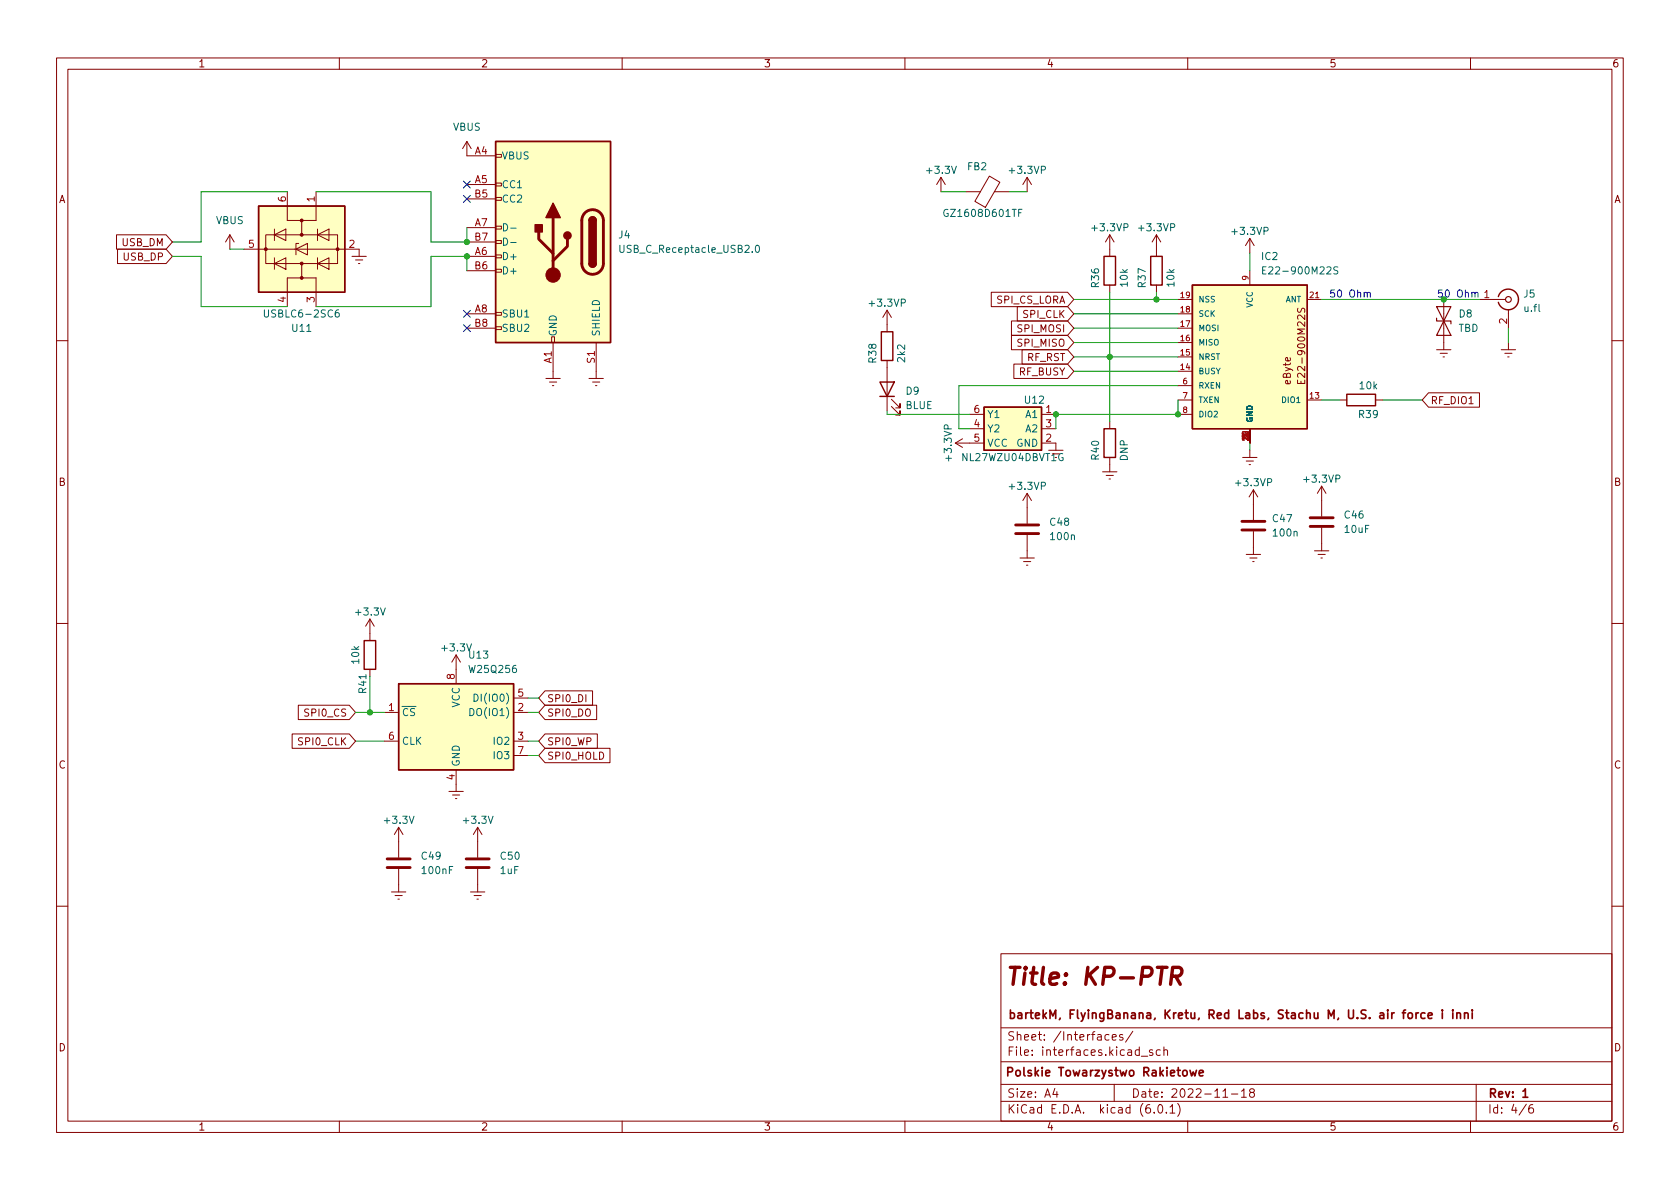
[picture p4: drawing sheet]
<svg xmlns="http://www.w3.org/2000/svg" width="297mm" height="210mm" viewBox="0 0 297 210" stroke-linecap="round" stroke-linejoin="round" font-family="sans-serif">
<g fill="none" stroke="#840000" stroke-width=".18">
<path d="M10 10.2h277v190.1h-277zM12 12.2h273v186.1h-273zM60 10.2v2M110 10.2v2M160 10.2v2M210 10.2v2M260 10.2v2M50.8 33.9v5.1h2.5v2.5M55.9 33.9v5.1h-2.6M82.5 25l-.7 1.3M82.5 25v2.6h5.1M82.5 25l.8 1.3"/>
<path d="M82.5 32.6h5.1M82.5 35.2h5.1M87.6 40h1v.5h-1zM87.6 34.9h1v.5h-1zM87.6 32.4h1v.5h-1zM87.6 27.3h1v.5h-1zM166.4 31.4l.7 1.2M166.4 31.4v2.5M166.4 31.4l-.8 1.2M170.8 33.9h2.6M174.9 31.1l1.9 1.1-2.6 4.5-1.8-1.1zM175.8 33.9h2.6"/>
<path d="M181.6 31.4l-.8 1.2M181.6 31.4v2.5M181.6 31.4l.8 1.2M20.6 41.5h8.8l1.1 1.3-1.1 1.3h-8.8zM20.8 44.1h8.6l1.1 1.2-1.1 1.3h-8.6zM40.6 41.5l-.7 1.3M40.6 41.5v2.6M40.6 41.5l.8 1.3M43.2 44.1h20.3v1.2M47 41.5h12.7v5.1h-12.7zM48.5 41.5l2-1v2zM48.5 46.6l2-1v2z"/>
<path d="M48.5 40.5v2M48.5 45.6v2M52.3 44.1l2.1-1.1v2.1zM52.8 43h-.5v2.1M53.3 46.6v2.5h-2.5v5.1M53.3 49.1h2.6v5.1M56.1 41.5l2.1-1v2zM56.1 46.6l2.1-1v2zM56.1 40.5v2M56.1 45.6v2M62.2 45.3h2.6M62.9 46h1.2"/>
<path d="M63.4 46.6h.2M82.5 45.3h5.1M82.5 40.3h5.1M82.5 55.5h5.1M82.5 47.9h5.1M82.5 42.8h5.1M82.5 58h5.1M87.6 57.8h1v.5h-1zM87.6 55.2h1v.5h-1zM87.6 47.6h1v.5h-1zM87.6 45.1h1v.5h-1zM87.6 42.5h1v.5h-1z"/>
<path d="M97.5 59.6h.5v1h-.5zM156.8 54.9l-.7 1.2M156.8 54.9v3.8M156.8 54.9l.8 1.2M175.3 51.7h13.5l1.1 1.3-1.1 1.2h-13.5zM178.8 56.8h10l1.1 1.2-1.1 1.3h-10zM178.8 59.3h10l1.1 1.3-1.1 1.2h-10zM179.9 54.2h8.9l1.1 1.3-1.1 1.3h-8.9zM196.2 41.5v3.8M196.2 50.4v1.3M196.2 41.5l-.7 1.3M196.2 41.5l.8 1.3"/>
<path d="M204.5 41.5v3.8M204.5 50.4v1.3M204.5 41.5l-.8 1.3M204.5 41.5l.7 1.3M208.3 53h2.5M208.3 55.5h2.5M208.3 58h2.5M221 42.2v2.5M221 47.9v2.5M221 42.2l-.8 1.2M221 42.2l.7 1.2M229.5 54.5l-.1 .5 .3 .2 .3-.1 .2-.5h.4l.1 .1-.1 .5"/>
<path d="M231.1 53h2.6M255.3 53v8.8M261.6 53h4.6M266.7 54.7v3.3M10 60.2h2M96.5 66.9h2.6M97.2 67.6h1.2M97.7 68.2h.2M97.8 60.6v6.3M104.1 66.9h2.6M104.8 67.6h1.2M105.3 68.2h.2"/>
<path d="M105.4 60.6v6.3M156.8 63.7v8.9M157.6 71.9l1.5 1.5v-.8v.8h-.7M157.6 70.6l1.5 1.5v-.7v.7h-.7M168.9 78.4h5.1M168.9 78.4l1.3 .7M170.2 77.6l-1.3 .8M171.4 73.3h2.6M171.4 75.8h2.6M179.3 64.4h9.5l1.1 1.3-1.1 1.2h-9.5zM180.7 61.8h8.1l1.1 1.3-1.1 1.3h-8.1zM184.1 73.3h2.6"/>
<path d="M184.1 78.4h2.6v1.2M184.1 75.8h2.6M196.2 74.5v1.3M208.3 63.1h2.5M208.3 70.7h2.5M208.3 65.7h2.5M208.3 60.6h2.5M208.3 68.2h2.5M208.3 73.3h2.5M221 75.8v2.6M221 79.6v1.3M229.4 67.2v.6h1.3v-.6"/>
<path d="M230 67.4v.4M231.1 70.7h2.6M236.9 70.7h1.2M243.2 70.7h1.3M252.6 69.5h9v2.5h-9l-1.1-1.3zM254 61.8h2.5M254.6 62.5h1.3M255.1 63.1h.3M265.4 61.8h2.6M266.1 62.5h1.2M266.6 63.1h.2M266.7 60.6v1.2"/>
<path d="M285 60.2h2M180.3 98.7h2.6M181 99.3h1.2M181.5 99.9h.2M181.6 87.2v5.4M181.6 94.6v4.1M181.6 87.2l-.8 1.3M181.6 87.2l.8 1.3M194.9 83.4h2.6M195.6 84.1h1.2M196.1 84.7h.2M196.2 80.9v2.5"/>
<path d="M219.7 80.9h2.5M220.3 98h2.6M220.3 81.5h1.3M220.9 82.2h.2M221 98.7h1.2M221.5 99.3h.2M221.6 86.6l-.7 1.3M221.6 86.6v5.3M221.6 94v4M221.6 86.6l.8 1.3M232.4 97.4h2.5M233 98h1.3"/>
<path d="M233.6 98.7h.2M233.7 86v5.3M233.7 93.3v4.1M233.7 86l-.8 1.2M233.7 86l.7 1.2M10 110.2h2M65.4 109.5l-.8 1.2M65.4 109.5v3.8M65.4 118.4v1.2M65.4 109.5l.8 1.2M80.6 115.8v5.1M80.6 115.8l-.7 1.3"/>
<path d="M80.6 115.8l.8 1.3M285 110.2h2M51.7 129.8h10.1l1.1 1.3-1.1 1.2h-10.1zM52.7 124.7h9.1l1.1 1.3-1.1 1.2h-9.1zM67.9 126h2.6M67.9 131.1h2.6M79.4 139.9h2.5M80.6 136.1v3.8M90.8 126h2.5M90.8 131.1h2.5M90.8 123.4h2.5M90.8 133.6h2.5"/>
<path d="M96.4 124.7h9.1v2.5h-9.1l-1.2-1.2zM96.4 129.8h9.2v2.5h-9.2l-1.2-1.2zM96.4 122.2h8.4v2.5h-8.4l-1.2-1.3zM96.4 132.3h11.5v2.6h-11.5l-1.2-1.3zM69.2 157.7h2.6M69.8 158.4h1.3M70.4 159h.2M70.5 146.3l-.8 1.3M70.5 146.3v5.3M70.5 153.7v4M70.5 146.3l.7 1.3M80 140.6h1.3"/>
<path d="M80.5 141.2h.3M83.2 157.7h2.5M83.8 158.4h1.3M84.3 159h.3M84.5 146.3l-.8 1.3M84.5 146.3v5.3M84.5 153.7v4M84.5 146.3l.7 1.3M10 160.2h2M177 168.7h108v29.6h-108zM285 160.2h2M60 198.3v2"/>
<path d="M110 198.3v2M160 198.3v2M177 194.8h108M177 191.8h108M177 187.8h108M177 181.8h108M186.5 192.5l-.4 1h1M186.9 193v1M196.1 183l-.5-.1-.2 .3v.4l.1 .3h.6M196.6 183.4l.8-.1-.1-.3-.4-.1-.3 .2 .1 .8h.6M197 191.8v3M198.5 183l-.4-.1-.2 .2 .1 .3 .5 .1v.4h-.6"/>
<path d="M200.3 182.4l-1.3 1.9M201.8 186.8h1.1M203.8 185.7l-.4-.1-.2 .2 .1 .3 .5 .1v.4h-.6M204.1 196.7v.1M204.9 195.4l.2-.1a.81 .81 0 0 1 .6 .7 .81 .81 0 0 1-.3 .8h-.2a.81 .81 0 0 1-.6-.6 .81 .81 0 0 1 .3-.8zM205.1 185.7l-.4-.1-.3 .3v.4l.2 .3h.5M205.8 185.8l.2-.2 .4 .1v.9M205.8 185.1v1.5M206.2 196.7v.1M206.9 195.8l.4-.5v1.5M206.9 196.8h.8M208.2 195.1a1.72 1.72 0 0 1 0 2.3"/>
<path d="M210 198.3v2M216.2 194h.9M217.7 193.5h1.2M219.5 193l.4-.5v1.5M219.5 194h.9M221.2 193.2l-.3-.3 .1-.2 .2-.2 .4 .1 .2 .2-.1 .2-.6 .2-.2 .3 .1 .4 .2 .1h.4l.2-.3-.1-.4-.2-.1M260 198.3v2M261 191.8v6.5M269.9 195.3l-1.3 1.9M271 195.3a.6 .6 0 0 0-.7 .7v.5l.1 .3h.5l.2-.1 .1-.5-.2-.2-.4-.1-.3 .3"/>
</g>
<g fill="none" stroke="#840000" stroke-width=".3">
<path d="M249 179.2l.2-.1 .5 .1v.6l-.1 .2-.4 .1-.2-.1zM250.4 179.1v1M250.8 179.1l-.3 .1-.1 .2M251.9 179.2l-.4-.1-.3 .3v.4l.2 .2h.5M252.5 179.6l.7-.1v-.3l-.5-.1-.2 .2 .1 .7h.6M255 178.6v.1M255 179.1v1M256.9 178.6v.1M256.9 179.1v1M257.6 179.2l.2-.1 .4 .1v.9M257.6 179.1v1M258.9 179.2l.3-.1 .3 .1 .1 .9"/>
<path d="M258.9 179.1v1M260.3 178.6v.1M260.3 179.1v1M210.4 189.3l.3 1 .3-.8 .3 .8 .2-1M212 189.8l.8-.2-.1-.3h-.4l-.3 .2 .1 .7h.6M269.3 193l.4-.5v1.5M269.3 194h.8"/>
</g>
<path d="M204.6 171.1h1.7M207.1 172.6h1.2a.83 .83 0 0 0 .7-.7 .83 .83 0 0 0-.5-.8h-1.2l-.3 3M207.9 172.6l.8 1.5" fill="none" stroke="#840000" stroke-width=".6"/>
<g fill="none" stroke="#840000" stroke-width=".25">
<path d="M45.7 36.4h15.3v15.3h-15.3zM87.6 25h20.3v35.6h-20.3zM104.1 39a.64 .64 0 0 1 .7-.7 .64 .64 0 0 1 .6 .7M104.1 46.6a.64 .64 0 0 0 .7 .6 .64 .64 0 0 0 .6-.6M155.8 58.7h2.1v5h-2.1zM195.2 45.3h2v5.1h-2zM203.5 45.3h2v5.1h-2zM210.8 50.4h20.3v25.4h-20.3zM264.9 52.4a1.81 1.81 0 0 1 2.8-.9 1.81 1.81 0 0 1 0 2.9 1.81 1.81 0 0 1-2.8-.9M155.6 67.6h2.5l-1.3 2.5zM155.6 70.1h2.5M174 72h10.1v7.6h-10.1z"/>
<path d="M195.2 75.8h2v5.1h-2zM238.1 69.7h5.1v2h-5.1zM64.4 113.3h2v5.1h-2zM70.5 120.9h20.3v15.2h-20.3z"/>
</g>
<g fill="none" stroke="#840000" stroke-width=".2">
<path d="M254 56.3v.5h2.5v.5M254 54.2h2.5l-1.2 2.6zM255.3 56.8l1.2 2.5h-2.5z"/>
<circle cx="266.7" cy="53" r=".51"/>
</g>
<g fill="#ffffc2" stroke="#ffffc2" stroke-width=".18">
<path d="M45.7 36.4h15.3v15.3h-15.3z"/>
<path d="M87.6 25h20.3v35.6h-20.3z"/>
<path d="M210.8 50.4h20.3v25.4h-20.3z"/>
<path d="M70.5 120.9h20.3v15.2h-20.3z"/>
<path d="M174 72h10.1v7.6h-10.1z"/>
</g>
<g fill="#840000" stroke="#840000" stroke-width=".18">
<circle cx="53.3" cy="39" r=".25"/>
<circle cx="53.3" cy="41.5" r=".25"/>
<circle cx="59.7" cy="44.1" r=".25"/>
<circle cx="47" cy="44.1" r=".25"/>
<circle cx="53.3" cy="46.6" r=".25"/>
<circle cx="53.3" cy="49.1" r=".25"/>
<circle cx="97.8" cy="48.6" r="1.27"/>
</g>
<g fill="none" stroke="#006464" stroke-width=".18">
<path d="M89 39.6a.64 .64 0 0 1 .8 .6 .64 .64 0 0 1-.8 .6zM46.7 54.8v1l.3 .3 .4-.1 .1-.2v-1M59.9 54.8l-.4 .1a.86 .86 0 0 0 0 1.2l.4-.2 .1-.4-.2-.2h-.3l-.2 .2M89 42.1a.64 .64 0 0 1 .8 .6 .64 .64 0 0 1-.8 .7zM90.3 40.3h1M90.3 42.9h1M109.6 43.4v1l.2 .2h.3l.2-.2v-1M133.7 43.5l.2-.1a.68 .68 0 0 1 .4 .6 .68 .68 0 0 1-.4 .6l-.2-.1-.1-.3zM223.2 47.8h.5M223.8 47.2h-.6v1.2h.6M236.5 47.2h-.4l-.2 .1v.4l.5 .2 .1 .3-.2 .2h-.5M83.1 125.3a.64 .64 0 0 1 .7 .6 .64 .64 0 0 1-.7 .7z"/>
<path d="M83.8 122.7a.64 .64 0 0 1 .7 .7 .64 .64 0 0 1-.7 .6z"/>
</g>
<g fill="none" stroke="#840000" stroke-width=".51">
<path d="M97.8 38.5v10.1M103.4 37.6a1.91 1.91 0 0 1 2.1-.4 1.91 1.91 0 0 1 1.2 1.8v7.6a1.91 1.91 0 0 1-1.9 1.9 1.91 1.91 0 0 1-1.9-1.9v-7.8l.1-.6zM95.2 41v1.3l2.6 2.5M100.3 42.3v1.3l-2.5 2.5M179.6 94.4h4M179.6 92.8h4M219.6 93.7h4M219.6 92.2h4M231.6 93.1h4.1M231.6 91.6h4.1M68.5 153.4h4M68.5 151.9h4"/>
<path d="M82.4 153.4h4.1M82.4 151.9h4.1"/>
</g>
<g fill="#840000" stroke="#840000" stroke-width=".25">
<path d="M104.1 46.6h1.3a.64 .64 0 0 1-.6 .6 .64 .64 0 0 1-.7-.6z"/>
<path d="M104.1 39h1.3v7.6h-1.3z"/>
<path d="M104.3 38.5a.64 .64 0 0 1 .7-.1 .64 .64 0 0 1 .4 .6h-1.3z"/>
<path d="M97.8 35.9l1.3 2.6h-2.6z"/>
<path d="M94.6 39.7h1.3v1.3h-1.3z"/>
<circle cx="100.3" cy="41.7" r=".63"/>
</g>
<path d="M241.7 51.9l.2-.2 .3 .1 .1 .7M260.8 51.9l.2-.2 .3 .1v.7" fill="none" stroke="#0000c2" stroke-width=".18"/>
<g fill="none" stroke="#009600" stroke-width=".18">
<path d="M50.8 33.9h-15.2v8.9h-5.1M55.9 33.9h20.3v8.9h6.3v-2.5M166.4 33.9h4.4M178.4 33.9h3.2M30.5 45.3h5.1v8.9h15.2M40.6 44.1h2.6M82.5 47.9v-2.6h-6.3v8.9h-20.3M189.9 58h18.4M189.9 55.5h18.4M189.9 53h18.4M196.2 51.7v22.8M204.5 51.7v1.3"/>
<path d="M221 44.7v3.2M233.7 53h27.9M266.7 58v2.6M156.8 72.6v.7h14.6M189.9 60.6h18.4M189.9 65.7h18.4M189.9 63.1h18.4M208.3 70.7v2.6h-21.6v2.5M208.3 68.2h-38.8v7.6h1.9M221 78.4v1.2M233.7 70.7h3.2M244.5 70.7h7"/>
<path d="M65.4 119.6v6.4M62.9 126h5M62.9 131.1h5M93.3 126h1.9M93.3 131.1h1.9M93.3 123.4h1.9M93.3 133.6h1.9"/>
</g>
<path d="M81.9 32l1.3 1.2M81.9 34.6l1.3 1.2M83.2 32l-1.3 1.2M83.2 34.6l-1.3 1.2M81.9 54.9l1.3 1.2M81.9 57.4l1.3 1.2M83.2 54.9l-1.3 1.2M83.2 57.4l-1.3 1.2" fill="none" stroke="#000084" stroke-width=".18"/>
<g fill="#009600" stroke="#009600" stroke-width=".18">
<circle cx="82.5" cy="45.3" r=".46"/>
<circle cx="82.5" cy="42.8" r=".46"/>
<circle cx="186.7" cy="73.3" r=".46"/>
<circle cx="196.2" cy="63.1" r=".46"/>
<circle cx="255.3" cy="53" r=".46"/>
<circle cx="204.5" cy="53" r=".46"/>
<circle cx="208.3" cy="73.3" r=".46"/>
<circle cx="65.4" cy="126" r=".46"/>
</g>
<text font-size="4.2" fill="#840000" x="177.6" y="174.2">Title: KP-PTR</text>
<g font-size="2.1" fill="#840000">
<text x="178" y="184">Sheet: /Interfaces/</text>
<text x="178.1" y="180.2">bartekM, FlyingBanana, Kretu, Red Labs, Stachu M, U.S. air force i inni</text>
<text x="177.6" y="190.3">Polskie Towarzystwo Rakietowe</text>
<text x="178" y="186.7">File: interfaces.kicad_sch</text>
<text x="178" y="196.9">KiCad E.D.A. kicad (6.0.1)</text>
<text x="178" y="194.1">Size: A4</text>
<text x="200" y="194.1">Date: 2022-11-18</text>
<text x="263" y="194.1">Rev: 1</text>
<text x="263" y="196.9">Id: 4/6</text>
</g>
<g font-size="1.8" fill="#840000">
<text x="35" y="11.9">1</text>
<text x="85" y="11.9">2</text>
<text x="135" y="11.9">3</text>
<text x="185" y="11.9">4</text>
<text x="235" y="11.9">5</text>
<text x="285" y="11.9">6</text>
<text x="10.3" y="35.9">A</text>
<text x="285.3" y="35.9">A</text>
<text x="21.6" y="43.5">USB_DM</text>
<text x="21.9" y="46.1">USB_DP</text>
<text x="176.2" y="53.7">SPI_CS_LORA</text>
<text x="180.1" y="58.8">SPI_MOSI</text>
<text x="181" y="56.2">SPI_CLK</text>
<text x="180.1" y="61.3">SPI_MISO</text>
<text x="181.6" y="63.8">RF_RST</text>
<text x="180.2" y="66.4">RF_BUSY</text>
<text x="228.2" y="68" transform="rotate(-90 228.2 68)">eByte</text>
<text x="230.8" y="66.8" transform="rotate(-90 230.8 66.8)">E22-900M22S</text>
<text x="252.9" y="71.5">RF_DIO1</text>
<text x="170.3" y="81.5">NL27WZU04DBVT1G</text>
<text x="10.3" y="85.9">B</text>
<text x="285.3" y="85.9">B</text>
<text x="96.7" y="124.2">SPI0_DI</text>
<text x="53" y="131.8">SPI0_CLK</text>
<text x="54.2" y="126.7">SPI0_CS</text>
<text x="96.7" y="126.7">SPI0_DO</text>
<text x="96.7" y="131.8">SPI0_WP</text>
<text x="10.3" y="135.9">C</text>
<text x="96.7" y="134.3">SPI0_HOLD</text>
<text x="285.3" y="135.9">C</text>
<text x="10.3" y="185.9">D</text>
<text x="285.3" y="185.9">D</text>
<text x="35" y="199.9">1</text>
<text x="85" y="199.9">2</text>
<text x="135" y="199.9">3</text>
<text x="185" y="199.9">4</text>
<text x="235" y="199.9">5</text>
<text x="285" y="199.9">6</text>
</g>
<g font-size="1.8" fill="#006464">
<text x="80.1" y="23.1">VBUS</text>
<text x="88.6" y="28.2">VBUS</text>
<text x="88.6" y="33.3">CC1</text>
<text x="88.6" y="35.8">CC2</text>
<text x="164" y="30.7">+3.3V</text>
<text x="171.1" y="30.1">FB2</text>
<text x="178.7" y="30.7">+3.3VP</text>
<text x="38.2" y="39.6">VBUS</text>
<text x="167.4" y="38.3">GZ1608D601TF</text>
<text x="193.3" y="40.9">+3.3VP</text>
<text x="201.5" y="40.9">+3.3VP</text>
<text x="218.1" y="41.5">+3.3VP</text>
<text x="88.6" y="46">D+</text>
<text x="109.4" y="42.2">J4</text>
<text x="110.2" y="44.7">USB_C_Receptacle_USB2.0</text>
<text x="223.1" y="46">IC2</text>
<text x="88.6" y="48.5">D+</text>
<text x="194.3" y="50.8" transform="rotate(-90 194.3 50.8)">R36</text>
<text x="199.4" y="50.6" transform="rotate(-90 199.4 50.6)">10k</text>
<text x="202.6" y="50.8" transform="rotate(-90 202.6 50.8)">R37</text>
<text x="207.6" y="50.6" transform="rotate(-90 207.6 50.6)">10k</text>
<text x="224.2" y="48.5">E22-900M22S</text>
<text x="269.4" y="52.6">J5</text>
<text x="47.3" y="56.1">USBLC6-2SC6</text>
<text x="51.7" y="58.7">U11</text>
<text x="88.6" y="56.1">SBU1</text>
<text x="88.6" y="58.7">SBU2</text>
<text x="98.4" y="59.6" transform="rotate(-90 98.4 59.6)">GND</text>
<text x="106" y="59.6" transform="rotate(-90 106 59.6)">SHIELD</text>
<text x="153.9" y="54.2">+3.3VP</text>
<text x="257.8" y="58.7">TBD</text>
<text x="258" y="56.1">D8</text>
<text x="269.6" y="55.2">u.fl</text>
<text x="154.9" y="64.1" transform="rotate(-90 154.9 64.1)">R38</text>
<text x="160" y="64" transform="rotate(-90 160 64)">2k2</text>
<text x="160.2" y="69.8">D9</text>
<text x="181.3" y="71.4">U12</text>
<text x="240.5" y="68.8">10k</text>
<text x="160.1" y="72.3">BLUE</text>
<text x="174.5" y="76.4">Y2</text>
<text x="174.5" y="73.9">Y1</text>
<text x="181.4" y="73.9">A1</text>
<text x="181.4" y="76.4">A2</text>
<text x="240.3" y="73.9">R39</text>
<text x="168.3" y="81.3" transform="rotate(-90 168.3 81.3)">+3.3VP</text>
<text x="174.5" y="79">VCC</text>
<text x="179.7" y="79">GND</text>
<text x="194.3" y="81.2" transform="rotate(-90 194.3 81.2)">R40</text>
<text x="199.4" y="81.5" transform="rotate(-90 199.4 81.5)">DNP</text>
<text x="178.7" y="86.6">+3.3VP</text>
<text x="218.7" y="86">+3.3VP</text>
<text x="230.8" y="85.3">+3.3VP</text>
<text x="185.7" y="93">C48</text>
<text x="185.9" y="95.5">100n</text>
<text x="225.1" y="92.3">C47</text>
<text x="225.2" y="94.9">100n</text>
<text x="237.8" y="91.7">C46</text>
<text x="237.8" y="94.2">10uF</text>
<text x="63.1" y="108.8">+3.3V</text>
<text x="63.5" y="117.3" transform="rotate(-90 63.5 117.3)">10k</text>
<text x="78.3" y="115.2">+3.3V</text>
<text x="83" y="116.5">U13</text>
<text x="83.2" y="119">W25Q256</text>
<text x="64.8" y="122.5" transform="rotate(-90 64.8 122.5)">R41</text>
<text x="81.3" y="125.1" transform="rotate(-90 81.3 125.1)">VCC</text>
<text x="84.5" y="124.1">DI(IO0)</text>
<text x="71" y="126.6">~{CS}</text>
<text x="71" y="131.7">CLK</text>
<text x="83.6" y="126.6">DO(IO1)</text>
<text x="87.4" y="131.7">IO2</text>
<text x="81.3" y="135.6" transform="rotate(-90 81.3 135.6)">GND</text>
<text x="87.4" y="134.2">IO3</text>
<text x="68.1" y="145.7">+3.3V</text>
<text x="82.1" y="145.7">+3.3V</text>
<text x="74.6" y="152">C49</text>
<text x="74.8" y="154.6">100nF</text>
<text x="88.5" y="154.6">1uF</text>
<text x="88.6" y="152">C50</text>
</g>
<g font-size="1.8" fill="#a90000">
<text x="84" y="27.3">A4</text>
<text x="50.5" y="35.7" transform="rotate(-90 50.5 35.7)">6</text>
<text x="55.6" y="35.7" transform="rotate(-90 55.6 35.7)">1</text>
<text x="84" y="32.4">A5</text>
<text x="84" y="34.9">B5</text>
<text x="84" y="40">A7</text>
<text x="44" y="43.8">5</text>
<text x="61.7" y="43.8">2</text>
<text x="84" y="45.1">A6</text>
<text x="84" y="47.6">B6</text>
<text x="84" y="42.5">B7</text>
<text x="50.5" y="53.4" transform="rotate(-90 50.5 53.4)">4</text>
<text x="55.6" y="53.4" transform="rotate(-90 55.6 53.4)">3</text>
<text x="262.4" y="52.7">1</text>
<text x="84" y="55.2">A8</text>
<text x="84" y="57.8">B8</text>
<text x="266.4" y="57.3" transform="rotate(-90 266.4 57.3)">2</text>
<text x="97.5" y="64.2" transform="rotate(-90 97.5 64.2)">A1</text>
<text x="105.2" y="64.2" transform="rotate(-90 105.2 64.2)">S1</text>
<text x="172.2" y="75.6">4</text>
<text x="172.2" y="73">6</text>
<text x="184.9" y="73">1</text>
<text x="184.9" y="75.6">3</text>
<text x="172.2" y="78.1">5</text>
<text x="184.9" y="78.1">2</text>
<text x="68.7" y="125.7">1</text>
<text x="80.4" y="120.1" transform="rotate(-90 80.4 120.1)">8</text>
<text x="91.6" y="125.7">2</text>
<text x="91.6" y="123.2">5</text>
<text x="68.7" y="130.8">6</text>
<text x="91.6" y="130.8">3</text>
<text x="80.4" y="137.9" transform="rotate(-90 80.4 137.9)">4</text>
<text x="91.6" y="133.3">7</text>
</g>
<g font-size="1.8" fill="#0000c2">
<text x="234.9" y="52.6">50 Ohm</text>
<text x="254" y="52.6">50 Ohm</text>
</g>
<g font-size="1.4" fill="#a90000">
<text x="208.8" y="52.7">19</text>
<text x="220.7" y="49.5" transform="rotate(-90 220.7 49.5)">9</text>
<text x="231.6" y="52.7">21</text>
<text x="208.8" y="57.8">17</text>
<text x="208.8" y="55.2">18</text>
<text x="208.8" y="65.4">14</text>
<text x="208.8" y="62.9">15</text>
<text x="208.8" y="60.3">16</text>
<text x="209.2" y="67.9">6</text>
<text x="209.2" y="70.5">7</text>
<text x="231.6" y="70.5">13</text>
<text x="209.2" y="73">8</text>
<text x="220.7" y="77.5" transform="rotate(-90 220.7 77.5)">5</text>
</g>
<g font-size="1.4" fill="#006464">
<text x="211.8" y="53.5">NSS</text>
<text x="227.2" y="53.5">ANT</text>
<text x="211.8" y="58.5">MOSI</text>
<text x="211.8" y="56">SCK</text>
<text x="221.5" y="54.4" transform="rotate(-90 221.5 54.4)">VCC</text>
<text x="211.8" y="63.6">NRST</text>
<text x="211.8" y="61.1">MISO</text>
<text x="211.8" y="66.2">BUSY</text>
<text x="211.8" y="68.7">RXEN</text>
<text x="211.8" y="71.2">TXEN</text>
<text x="226.8" y="71.2">DIO1</text>
<text x="211.8" y="73.8">DIO2</text>
<text x="221.5" y="74.8" transform="rotate(-90 221.5 74.8)">GND</text>
</g>
</svg>
